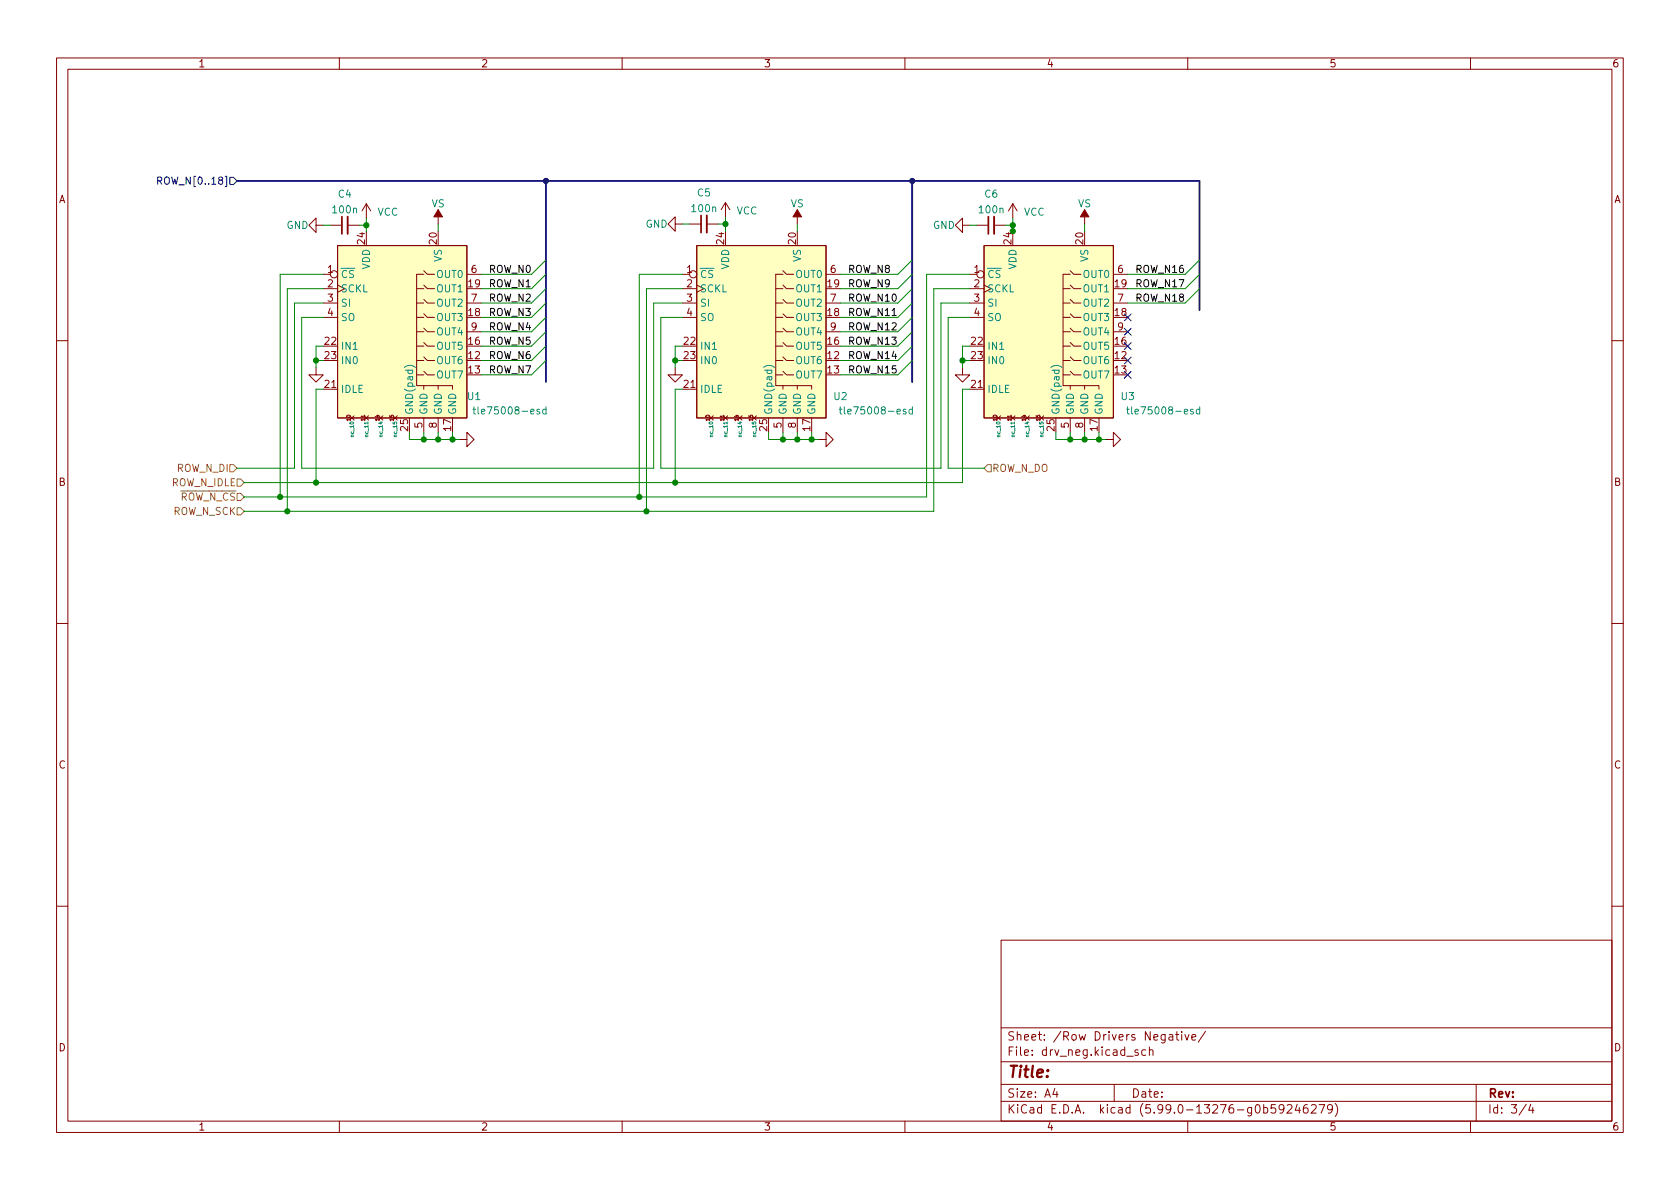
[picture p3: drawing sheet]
<svg xmlns="http://www.w3.org/2000/svg" width="297mm" height="210mm" viewBox="0 0 297 210" stroke-linecap="round" stroke-linejoin="round" font-family="sans-serif">
<g fill="none" stroke="#840000" stroke-width=".18">
<path d="M10 10.2h277v190.1h-277zM12 12.2h273v186.1h-273zM60 10.2v2M110 10.2v2M160 10.2v2M210 10.2v2M260 10.2v2M55.9 39.8v-1.2l-1.3 1.2 1.3 1.3v-1.3h1.2M58.4 39.8h2.1M61.5 39.8h2M64.8 36l-.8 1.3M64.8 36v2.6"/>
<path d="M64.8 36l.7 1.3M77.5 37.1v2.5M119.4 39.6v-1.3l-1.3 1.3 1.3 1.3v-1.3h1.2M121.9 39.6h2.1M125 39.6h2M128.3 35.8l-.8 1.3M128.3 35.8v2.5M128.3 35.8l.7 1.3M141 37.1v2.5M170.2 39.8v-1.2l-1.3 1.2 1.3 1.3v-1.3h1.2M172.7 39.8h2.1M175.8 39.8h2"/>
<path d="M179.1 36l-.8 1.3M179.1 36v2.6M179.1 36l.7 1.3M191.8 37.1v2.5M57.1 56.1h2.6M57.1 53.6h2.6M57.1 51h2.6M57.1 48.5h1.3M59.7 43.4h22.8v30.5h-22.8zM73.7 58.7h1.2M73.7 56.1h1.2M73.7 53.6h1.2"/>
<path d="M73.7 51h1.2M74.9 48.5h-1.2v19.7h1.2M74.9 58l.7 .7h1.2M74.9 55.5l.7 .6h1.2M74.9 53l.7 .6h1.2M74.9 50.4l.7 .6h1.2M74.9 47.9l.7 .6h1.2M82.5 58.7h2.6M82.5 53.6h2.6M82.5 48.5h2.6M120.6 56.1h2.6M120.6 53.6h2.6"/>
<path d="M120.6 51h2.6M120.6 48.5h1.3M123.2 43.4h22.8v30.5h-22.8zM137.2 58.7h1.2M137.2 56.1h1.2M137.2 53.6h1.2M137.2 51h1.2M138.4 48.5h-1.2v19.7h1.2M138.4 58l.7 .7h1.2M138.4 55.5l.7 .6h1.2M138.4 53l.7 .6h1.2M138.4 50.4l.7 .6h1.2"/>
<path d="M138.4 47.9l.7 .6h1.2M146 58.7h2.6M146 53.6h2.6M146 48.5h2.6M171.4 56.1h2.6M171.4 53.6h2.6M171.4 51h2.6M171.4 48.5h1.3M174 43.4h22.8v30.5h-22.8zM188 58.7h1.2M188 56.1h1.2M188 53.6h1.2"/>
<path d="M188 51h1.2M189.2 48.5h-1.2v19.7h1.2M189.2 58l.7 .7h1.2M189.2 55.5l.7 .6h1.2M189.2 53l.7 .6h1.2M189.2 50.4l.7 .6h1.2M189.2 47.9l.7 .6h1.2M196.8 58.7h2.6M196.8 53.6h2.6M196.8 48.5h2.6M10 60.2h2M55.9 65v1.3h1.2l-1.2 1.3-1.3-1.3h1.3"/>
<path d="M57.1 68.8h2.6M61.8 73.5l.8 .8M62.6 73.5l-.8 .8M64.4 73.5l.8 .8M65.2 73.5l-.8 .8M66.9 73.5l.8 .8M67.7 73.5l-.8 .8M69.5 73.5l.7 .8M70.2 73.5l-.7 .8M73.7 66.3h1.2M73.7 63.7h1.2M73.7 61.2h1.2"/>
<path d="M74.9 68.2h2.6v.6M74.9 65.7l.7 .6h1.2M74.9 63.1l.7 .6h1.2M74.9 60.6l.7 .6h1.2M74.9 68.2v.6M74.9 73.9v2.5M77.5 68.2h2.5v.6M77.5 73.9v2.5M81.3 77.7h1.2v-1.3l1.3 1.3-1.3 1.3v-1.3M119.4 65v1.3h1.2l-1.2 1.3-1.3-1.3h1.3M120.6 68.8h2.6M125.3 73.5l.8 .8"/>
<path d="M126.1 73.5l-.8 .8M127.9 73.5l.8 .8M128.7 73.5l-.8 .8M130.4 73.5l.8 .8M131.2 73.5l-.8 .8M133 73.5l.7 .8M133.7 73.5l-.7 .8M137.2 66.3h1.2M137.2 63.7h1.2M137.2 61.2h1.2M138.4 68.2h2.6v.6M138.4 65.7l.7 .6h1.2"/>
<path d="M138.4 63.1l.7 .6h1.2M138.4 60.6l.7 .6h1.2M138.4 68.2v.6M138.4 73.9v2.5M141 68.2h2.5v.6M141 73.9v2.5M144.8 77.7h1.2v-1.3l1.3 1.3-1.3 1.3v-1.3M170.2 65v1.3h1.2l-1.2 1.3-1.3-1.3h1.3M171.4 68.8h2.6M176.1 73.5l.8 .8M176.9 73.5l-.8 .8M178.7 73.5l.8 .8"/>
<path d="M179.5 73.5l-.8 .8M181.2 73.5l.8 .8M182 73.5l-.8 .8M183.8 73.5l.7 .8M184.5 73.5l-.7 .8M188 66.3h1.2M188 63.7h1.2M188 61.2h1.2M189.2 68.2h2.6v.6M189.2 65.7l.7 .6h1.2M189.2 63.1l.7 .6h1.2M189.2 60.6l.7 .6h1.2"/>
<path d="M189.2 68.2v.6M189.2 73.9v2.5M191.8 68.2h2.5v.6M191.8 73.9v2.5M195.6 77.7h1.2v-1.3l1.3 1.3-1.3 1.3v-1.3M285 60.2h2M10 110.2h2M285 110.2h2M10 160.2h2M177 166.3h108v32h-108zM285 160.2h2M60 198.3v2"/>
<path d="M110 198.3v2M160 198.3v2M177 194.8h108M177 191.8h108M177 187.8h108M177 181.8h108M186.5 192.5l-.4 1h1M186.9 193v1M197 191.8v3M201.2 185.7l-.3-.1-.3 .2 .1 .3 .5 .1v.4h-.6M202.6 185.7l-.5-.1-.2 .3v.4l.1 .3h.6M203.2 185.8l.2-.2 .4 .1 .1 .9"/>
<path d="M203.2 185.1v1.5M206.7 183h.6l.1 .9M207.4 183.3l-.5 .1a.29 .29 0 0 0-.3 .2 .29 .29 0 0 0 .3 .3h.5M207.9 182.9h.5M208.1 182.4v1.3l.3 .2M208.9 182.4v.2M208.9 182.9v1M209.5 182.9l.4 1 .3-1M210 198.3v2M210.7 183.4l.7-.1v-.3l-.5-.1-.2 .2 .1 .8h.6M213.1 182.4l-1.2 1.9M225.5 195.3h-.7l-.1 .7 .2-.1 .5 .1 .2 .2-.1 .5-.2 .1-.6-.1"/>
<path d="M227 196l-.3 .3h-.3l-.3-.3 .2-.6 .4-.1 .2 .2a.99 .99 0 0 1-.3 1.3h-.3M227.6 195.5l.5-.2 .3 .2v.3l-.9 1h.9M229.4 195.3l-.4 1h.9M229.7 195.8v1M231.1 195.3a.59 .59 0 0 0-.7 .7v.5l.2 .3h.4l.2-.1 .1-.5-.2-.2-.4-.1-.3 .3M231.9 195.5l.5-.2 .2 .2 .1 .3-.9 1h.9M233.2 195.3h1l-.6 1.5M235.6 196l-.3 .3h-.3l-.3-.3 .2-.6 .4-.1 .2 .2a.99 .99 0 0 1-.4 1.3h-.2M236.1 195.1a1.72 1.72 0 0 1 0 2.3M260 198.3v2M261 191.8v6.5M269.9 195.3l-1.3 1.9"/>
<path d="M270.6 195.3l-.3 1h.9M271 195.8v1"/>
<circle cx="59.1" cy="48.5" r=".63"/>
<circle cx="122.6" cy="48.5" r=".63"/>
<circle cx="173.4" cy="48.5" r=".63"/>
</g>
<path d="M61.5 38.3v3.1M125 38.1v3M175.8 38.3v3.1" fill="none" stroke="#840000" stroke-width=".33"/>
<path d="M60.5 38.3v3.1M124 38.1v3M174.8 38.3v3.1" fill="none" stroke="#840000" stroke-width=".3"/>
<g fill="#840000" stroke="#840000" stroke-width=".18">
<path d="M77.5 37.1l.7 1.2h-1.5z"/>
<path d="M141 37.1l.7 1.2h-1.5z"/>
<path d="M191.8 37.1l.7 1.2h-1.5z"/>
</g>
<g fill="#ffffc2" stroke="#ffffc2" stroke-width=".18">
<path d="M59.7 43.4h22.8v30.5h-22.8z"/>
<path d="M174 43.4h22.8v30.5h-22.8z"/>
<path d="M123.2 43.4h22.8v30.5h-22.8z"/>
</g>
<g fill="none" stroke="#008484" stroke-width=".18">
<path d="M71.5 65a1.46 1.46 0 0 1 1.9 0M83.6 72.4h.5M83.8 71.9v1.1l.3 .2M96.6 72.4h-.4l-.3 .2 .2 .6h.5M96.6 71.9v1.3M135 65a1.46 1.46 0 0 1 1.9 0M148.4 72.4h.5M148.6 71.9v1.1l.3 .2M161.3 72.4h-.3l-.3 .2 .1 .6h.5M161.3 71.9v1.3M185.8 65a1.46 1.46 0 0 1 1.9 0M199.2 72.4h.5"/>
<path d="M199.4 71.9v1.1l.3 .2M212.1 72.4h-.3l-.3 .2 .1 .6h.5M212.1 71.9v1.3"/>
</g>
<path d="M40.6 82.2h.7l.6 .6-.6 .6h-.7zM41.9 89.8h.6l.7 .6-.7 .7h-.6zM41.9 84.7h.6l.7 .6-.7 .7h-.6zM174.6 82.2h.7v1.2h-.7l-.6-.6z" fill="none" stroke="#848400" stroke-width=".18"/>
<g fill="none" stroke="#000084" stroke-width=".18">
<path d="M27.9 32l.6-.1 .1-.2-.1-.3-.6-.1v1.3M28.2 32l.4 .6M40.6 31.4h.7l.6 .6-.6 .6h-.7zM198.8 55.5l1.2 1.2M198.8 58.1l1.2 1.2M200 55.5l-1.2 1.2M200 58.1l-1.2 1.2M198.8 63.1l1.2 1.3M198.8 60.6l1.2 1.2M198.8 65.7l1.2 1.2M200 63.1l-1.2 1.3M200 60.6l-1.2 1.2"/>
<path d="M200 65.7l-1.2 1.2"/>
</g>
<path d="M41.9 32h170.2v22.9M96.5 32v35.6M161.3 32v35.6" fill="none" stroke="#000084" stroke-width=".3"/>
<g fill="none" stroke="#008400" stroke-width=".18">
<path d="M57.1 39.8h1.3M63.5 39.8h1.3M64.8 38.6v2.3M77.5 39.6v1.3M120.6 39.6h1.3M127 39.6h1.3M128.3 38.3v2.6M141 39.6v1.3M171.4 39.8h1.3M177.8 39.8h1.3M179.1 38.6v2.3M191.8 39.6v1.3"/>
<path d="M57.1 51h-6.3v39.4M57.1 53.6h-5v29.2h-10.2M57.1 48.5h-7.6v39.4M96.5 48.5l-2.5 2.5h-8.9M96.5 58.7l-2.5 2.5h-8.9M96.5 46l-2.5 2.5h-8.9M96.5 56.1l-2.5 2.6h-8.9M96.5 53.6l-2.5 2.5h-8.9M96.5 51l-2.5 2.6h-8.9M120.6 51h-6.3v39.4M120.6 53.6h-5v29.2h-62.3v-26.7h3.8M120.6 48.5h-7.6v39.4"/>
<path d="M161.3 48.5l-2.6 2.5h-10.1M161.3 58.7l-2.6 2.5h-10.1M161.3 46l-2.6 2.5h-10.1M161.3 56.1l-2.6 2.6h-10.1M161.3 53.6l-2.6 2.5h-10.1M161.3 51l-2.6 2.6h-10.1M171.4 51h-6.3v39.4h-121.9M171.4 53.6h-5v29.2h-49.6v-26.7h3.8M171.4 56.1h-3.8v26.7h6.4M171.4 48.5h-7.6v39.4h-120.6M212.1 48.5l-2.6 2.5h-10.1M212.1 46l-2.6 2.5h-10.1"/>
<path d="M212.1 51l-2.6 2.6h-10.1M55.9 63.7h1.2M57.1 61.2h-1.2v3.8M57.1 68.8h-1.2v16.5M72.4 76.4v1.3h8.9M74.9 76.4v1.3M77.5 76.4v1.3M80 76.4v1.3M96.5 61.2l-2.5 2.5h-8.9M96.5 63.7l-2.5 2.6h-8.9M119.4 63.7h1.2M120.6 61.2h-1.2v3.8"/>
<path d="M120.6 68.8h-1.2v16.5M135.9 76.4v1.3h8.9M138.4 76.4v1.3M141 76.4v1.3M143.5 76.4v1.3M161.3 61.2l-2.6 2.5h-10.1M161.3 63.7l-2.6 2.6h-10.1M170.2 63.7h1.2M171.4 61.2h-1.2v3.8M171.4 68.8h-1.2v16.5h-127M186.7 76.4v1.3h8.9M189.2 76.4v1.3"/>
<path d="M191.8 76.4v1.3M194.3 76.4v1.3"/>
</g>
<g fill="#008400" stroke="#008400" stroke-width=".18">
<circle cx="119.4" cy="63.7" r=".46"/>
<circle cx="114.3" cy="90.4" r=".46"/>
<circle cx="113" cy="87.9" r=".46"/>
<circle cx="119.4" cy="85.3" r=".46"/>
<circle cx="80" cy="77.7" r=".46"/>
<circle cx="77.5" cy="77.7" r=".46"/>
<circle cx="170.2" cy="63.7" r=".46"/>
<circle cx="194.3" cy="77.7" r=".46"/>
<circle cx="189.2" cy="77.7" r=".46"/>
<circle cx="191.8" cy="77.7" r=".46"/>
<circle cx="179.1" cy="39.8" r=".46"/>
<circle cx="179.1" cy="40.9" r=".46"/>
<circle cx="128.3" cy="39.6" r=".46"/>
<circle cx="49.5" cy="87.9" r=".46"/>
<circle cx="64.8" cy="39.8" r=".46"/>
<circle cx="55.9" cy="63.7" r=".46"/>
<circle cx="55.9" cy="85.3" r=".46"/>
<circle cx="74.9" cy="77.7" r=".46"/>
<circle cx="50.8" cy="90.4" r=".46"/>
<circle cx="138.4" cy="77.7" r=".46"/>
<circle cx="141" cy="77.7" r=".46"/>
<circle cx="143.5" cy="77.7" r=".46"/>
</g>
<g fill="#000084" stroke="#000084" stroke-width=".18">
<circle cx="96.5" cy="32" r=".46"/>
<circle cx="161.3" cy="32" r=".46"/>
</g>
<text font-size="2.8" fill="#840000" x="178" y="190.6">Title:</text>
<g font-size="2.1" fill="#840000">
<text x="178" y="184">Sheet: /Row Drivers Negative/</text>
<text x="178" y="186.7">File: drv_neg.kicad_sch</text>
<text x="178" y="196.9">KiCad E.D.A. kicad (5.99.0-13276-g0b59246279)</text>
<text x="178" y="194.1">Size: A4</text>
<text x="200" y="194.1">Date:</text>
<text x="263" y="194.1">Rev:</text>
<text x="263" y="196.9">Id: 3/4</text>
</g>
<g font-size="1.8" fill="#840000">
<text x="35" y="11.9">1</text>
<text x="85" y="11.9">2</text>
<text x="135" y="11.9">3</text>
<text x="185" y="11.9">4</text>
<text x="235" y="11.9">5</text>
<text x="285" y="11.9">6</text>
<text x="10.3" y="35.9">A</text>
<text x="285.3" y="35.9">A</text>
<text x="64.5" y="43.1" transform="rotate(-90 64.5 43.1)">24</text>
<text x="77.2" y="43.1" transform="rotate(-90 77.2 43.1)">20</text>
<text x="128" y="43.1" transform="rotate(-90 128 43.1)">24</text>
<text x="140.7" y="43.1" transform="rotate(-90 140.7 43.1)">20</text>
<text x="191.5" y="43.1" transform="rotate(-90 191.5 43.1)">20</text>
<text x="57.9" y="48.3">1</text>
<text x="57.9" y="50.8">2</text>
<text x="57.9" y="53.3">3</text>
<text x="82.8" y="50.8">19</text>
<text x="83.3" y="48.3">6</text>
<text x="83.3" y="53.3">7</text>
<text x="121.4" y="48.3">1</text>
<text x="121.4" y="50.8">2</text>
<text x="121.4" y="53.3">3</text>
<text x="146.3" y="50.8">19</text>
<text x="146.8" y="48.3">6</text>
<text x="146.8" y="53.3">7</text>
<text x="172.2" y="48.3">1</text>
<text x="172.2" y="50.8">2</text>
<text x="172.2" y="53.3">3</text>
<text x="197.1" y="50.8">19</text>
<text x="197.6" y="48.3">6</text>
<text x="197.6" y="53.3">7</text>
<text x="57.9" y="55.9">4</text>
<text x="82.8" y="55.9">18</text>
<text x="83.3" y="58.4">9</text>
<text x="121.4" y="55.9">4</text>
<text x="146.3" y="55.9">18</text>
<text x="146.8" y="58.4">9</text>
<text x="172.2" y="55.9">4</text>
<text x="197.1" y="55.9">18</text>
<text x="197.6" y="58.4">9</text>
<text x="57.4" y="61">22</text>
<text x="57.4" y="63.5">23</text>
<text x="82.8" y="63.5">12</text>
<text x="82.8" y="61">16</text>
<text x="120.9" y="61">22</text>
<text x="120.9" y="63.5">23</text>
<text x="146.3" y="63.5">12</text>
<text x="146.3" y="61">16</text>
<text x="171.7" y="61">22</text>
<text x="171.7" y="63.5">23</text>
<text x="197.1" y="63.5">12</text>
<text x="197.1" y="61">16</text>
<text x="57.4" y="68.6">21</text>
<text x="82.8" y="66">13</text>
<text x="120.9" y="68.6">21</text>
<text x="146.3" y="66">13</text>
<text x="171.7" y="68.6">21</text>
<text x="197.1" y="66">13</text>
<text x="72.1" y="76.2" transform="rotate(-90 72.1 76.2)">25</text>
<text x="74.7" y="75.7" transform="rotate(-90 74.7 75.7)">5</text>
<text x="77.2" y="75.7" transform="rotate(-90 77.2 75.7)">8</text>
<text x="79.8" y="76.2" transform="rotate(-90 79.8 76.2)">17</text>
<text x="135.6" y="76.2" transform="rotate(-90 135.6 76.2)">25</text>
<text x="138.2" y="75.7" transform="rotate(-90 138.2 75.7)">5</text>
<text x="140.7" y="75.7" transform="rotate(-90 140.7 75.7)">8</text>
<text x="143.3" y="76.2" transform="rotate(-90 143.3 76.2)">17</text>
<text x="186.4" y="76.2" transform="rotate(-90 186.4 76.2)">25</text>
<text x="189" y="75.7" transform="rotate(-90 189 75.7)">5</text>
<text x="191.5" y="75.7" transform="rotate(-90 191.5 75.7)">8</text>
<text x="194.1" y="76.2" transform="rotate(-90 194.1 76.2)">17</text>
<text x="10.3" y="85.9">B</text>
<text x="285.3" y="85.9">B</text>
<text x="10.3" y="135.9">C</text>
<text x="285.3" y="135.9">C</text>
<text x="10.3" y="185.9">D</text>
<text x="285.3" y="185.9">D</text>
<text x="35" y="199.9">1</text>
<text x="85" y="199.9">2</text>
<text x="135" y="199.9">3</text>
<text x="185" y="199.9">4</text>
<text x="235" y="199.9">5</text>
<text x="285" y="199.9">6</text>
</g>
<text font-size="1.8" fill="#000084" x="28.8" y="32.6">ROW_N[0..18]</text>
<g font-size="1.8" fill="#008484">
<text x="59.8" y="34.9">C4</text>
<text x="123.3" y="34.7">C5</text>
<text x="174.1" y="34.9">C6</text>
<text x="50.6" y="40.5">GND</text>
<text x="58.9" y="37.7">100n</text>
<text x="66.7" y="38.1">VCC</text>
<text x="76.3" y="36.6">VS</text>
<text x="114.1" y="40.3">GND</text>
<text x="122.4" y="37.5">100n</text>
<text x="130.2" y="37.9">VCC</text>
<text x="139.8" y="36.6">VS</text>
<text x="164.9" y="40.5">GND</text>
<text x="173.2" y="37.7">100n</text>
<text x="181" y="38.1">VCC</text>
<text x="190.6" y="36.6">VS</text>
<text x="65.4" y="47.7" transform="rotate(-90 65.4 47.7)">VDD</text>
<text x="78.1" y="46.3" transform="rotate(-90 78.1 46.3)">VS</text>
<text x="128.9" y="47.7" transform="rotate(-90 128.9 47.7)">VDD</text>
<text x="141.6" y="46.3" transform="rotate(-90 141.6 46.3)">VS</text>
<text x="179.7" y="47.7" transform="rotate(-90 179.7 47.7)">VDD</text>
<text x="192.4" y="46.3" transform="rotate(-90 192.4 46.3)">VS</text>
<text x="60.2" y="49.1">~{CS}</text>
<text x="60.2" y="51.7">SCKL</text>
<text x="77.3" y="51.7">OUT1</text>
<text x="77.3" y="49.1">OUT0</text>
<text x="123.7" y="49.1">~{CS}</text>
<text x="123.7" y="51.7">SCKL</text>
<text x="140.8" y="51.7">OUT1</text>
<text x="140.8" y="49.1">OUT0</text>
<text x="174.5" y="49.1">~{CS}</text>
<text x="174.5" y="51.7">SCKL</text>
<text x="191.6" y="51.7">OUT1</text>
<text x="191.6" y="49.1">OUT0</text>
<text x="60.2" y="54.2">SI</text>
<text x="60.2" y="56.8">SO</text>
<text x="77.3" y="56.8">OUT3</text>
<text x="77.3" y="54.2">OUT2</text>
<text x="77.3" y="59.3">OUT4</text>
<text x="123.7" y="54.2">SI</text>
<text x="123.7" y="56.8">SO</text>
<text x="140.8" y="56.8">OUT3</text>
<text x="140.8" y="54.2">OUT2</text>
<text x="140.8" y="59.3">OUT4</text>
<text x="174.5" y="54.2">SI</text>
<text x="174.5" y="56.8">SO</text>
<text x="191.6" y="56.8">OUT3</text>
<text x="191.6" y="54.2">OUT2</text>
<text x="191.6" y="59.3">OUT4</text>
<text x="60.2" y="61.8">IN1</text>
<text x="60.2" y="64.4">IN0</text>
<text x="77.3" y="64.4">OUT6</text>
<text x="77.3" y="61.8">OUT5</text>
<text x="123.7" y="61.8">IN1</text>
<text x="123.7" y="64.4">IN0</text>
<text x="140.8" y="64.4">OUT6</text>
<text x="140.8" y="61.8">OUT5</text>
<text x="174.5" y="61.8">IN1</text>
<text x="174.5" y="64.4">IN0</text>
<text x="191.6" y="64.4">OUT6</text>
<text x="191.6" y="61.8">OUT5</text>
<text x="60.2" y="69.5">IDLE</text>
<text x="77.3" y="66.9">OUT7</text>
<text x="82.7" y="70.7">U1</text>
<text x="123.7" y="69.5">IDLE</text>
<text x="140.8" y="66.9">OUT7</text>
<text x="147.5" y="70.7">U2</text>
<text x="174.5" y="69.5">IDLE</text>
<text x="191.6" y="66.9">OUT7</text>
<text x="198.3" y="70.7">U3</text>
<text x="73" y="73.4" transform="rotate(-90 73 73.4)">GND(pad)</text>
<text x="75.6" y="73.4" transform="rotate(-90 75.6 73.4)">GND</text>
<text x="78.1" y="73.4" transform="rotate(-90 78.1 73.4)">GND</text>
<text x="80.6" y="73.4" transform="rotate(-90 80.6 73.4)">GND</text>
<text x="84.9" y="73.3">tle75008-esd</text>
<text x="136.5" y="73.4" transform="rotate(-90 136.5 73.4)">GND(pad)</text>
<text x="139.1" y="73.4" transform="rotate(-90 139.1 73.4)">GND</text>
<text x="141.6" y="73.4" transform="rotate(-90 141.6 73.4)">GND</text>
<text x="144.1" y="73.4" transform="rotate(-90 144.1 73.4)">GND</text>
<text x="149.6" y="73.3">tle75008-esd</text>
<text x="187.3" y="73.4" transform="rotate(-90 187.3 73.4)">GND(pad)</text>
<text x="189.9" y="73.4" transform="rotate(-90 189.9 73.4)">GND</text>
<text x="192.4" y="73.4" transform="rotate(-90 192.4 73.4)">GND</text>
<text x="194.9" y="73.4" transform="rotate(-90 194.9 73.4)">GND</text>
<text x="200.4" y="73.3">tle75008-esd</text>
</g>
<text font-size="1.8" fill="#008400" x="178.8" y="43.1" transform="rotate(-90 178.8 43.1)">24</text>
<g font-size="1.8">
<text x="86.4" y="53.3">ROW_N2</text>
<text x="86.4" y="50.8">ROW_N1</text>
<text x="86.4" y="48.2">ROW_N0</text>
<text x="149.9" y="48.2">ROW_N8</text>
<text x="149.9" y="53.3">ROW_N10</text>
<text x="149.9" y="50.8">ROW_N9</text>
<text x="200.7" y="50.8">ROW_N17</text>
<text x="200.7" y="48.2">ROW_N16</text>
<text x="200.7" y="53.3">ROW_N18</text>
<text x="86.4" y="55.9">ROW_N3</text>
<text x="86.4" y="58.4">ROW_N4</text>
<text x="149.9" y="55.9">ROW_N11</text>
<text x="149.9" y="58.4">ROW_N12</text>
<text x="86.4" y="63.5">ROW_N6</text>
<text x="86.4" y="60.9">ROW_N5</text>
<text x="149.9" y="63.5">ROW_N14</text>
<text x="149.9" y="60.9">ROW_N13</text>
<text x="86.4" y="66">ROW_N7</text>
<text x="149.9" y="66">ROW_N15</text>
</g>
<g font-size="1.8" fill="#848400">
<text x="31.2" y="83.4">ROW_N_DI</text>
<text x="175.4" y="83.4">ROW_N_DO</text>
<text x="30.2" y="86">ROW_N_IDLE</text>
<text x="30.4" y="88.5">~{ROW_N_CS}</text>
<text x="30.5" y="91.1">ROW_N_SCK</text>
</g>
<g font-size=".9" fill="#840000">
<text x="62" y="74.4" transform="rotate(-90 62 74.4)">10</text>
<text x="64.5" y="74.4" transform="rotate(-90 64.5 74.4)">11</text>
<text x="67.1" y="74.4" transform="rotate(-90 67.1 74.4)">14</text>
<text x="69.6" y="74.4" transform="rotate(-90 69.6 74.4)">15</text>
<text x="125.5" y="74.4" transform="rotate(-90 125.5 74.4)">10</text>
<text x="128" y="74.4" transform="rotate(-90 128 74.4)">11</text>
<text x="130.6" y="74.4" transform="rotate(-90 130.6 74.4)">14</text>
<text x="133.1" y="74.4" transform="rotate(-90 133.1 74.4)">15</text>
<text x="176.3" y="74.4" transform="rotate(-90 176.3 74.4)">10</text>
<text x="178.8" y="74.4" transform="rotate(-90 178.8 74.4)">11</text>
<text x="181.4" y="74.4" transform="rotate(-90 181.4 74.4)">14</text>
<text x="183.9" y="74.4" transform="rotate(-90 183.9 74.4)">15</text>
</g>
<g font-size=".9" fill="#008484">
<text x="62.6" y="77" transform="rotate(-90 62.6 77)">nc_10</text>
<text x="65.1" y="77" transform="rotate(-90 65.1 77)">nc_11</text>
<text x="67.6" y="77" transform="rotate(-90 67.6 77)">nc_14</text>
<text x="70.2" y="77" transform="rotate(-90 70.2 77)">nc_15</text>
<text x="126.1" y="77" transform="rotate(-90 126.1 77)">nc_10</text>
<text x="128.6" y="77" transform="rotate(-90 128.6 77)">nc_11</text>
<text x="131.1" y="77" transform="rotate(-90 131.1 77)">nc_14</text>
<text x="133.7" y="77" transform="rotate(-90 133.7 77)">nc_15</text>
<text x="176.9" y="77" transform="rotate(-90 176.9 77)">nc_10</text>
<text x="179.4" y="77" transform="rotate(-90 179.4 77)">nc_11</text>
<text x="181.9" y="77" transform="rotate(-90 181.9 77)">nc_14</text>
<text x="184.5" y="77" transform="rotate(-90 184.5 77)">nc_15</text>
</g>
</svg>
